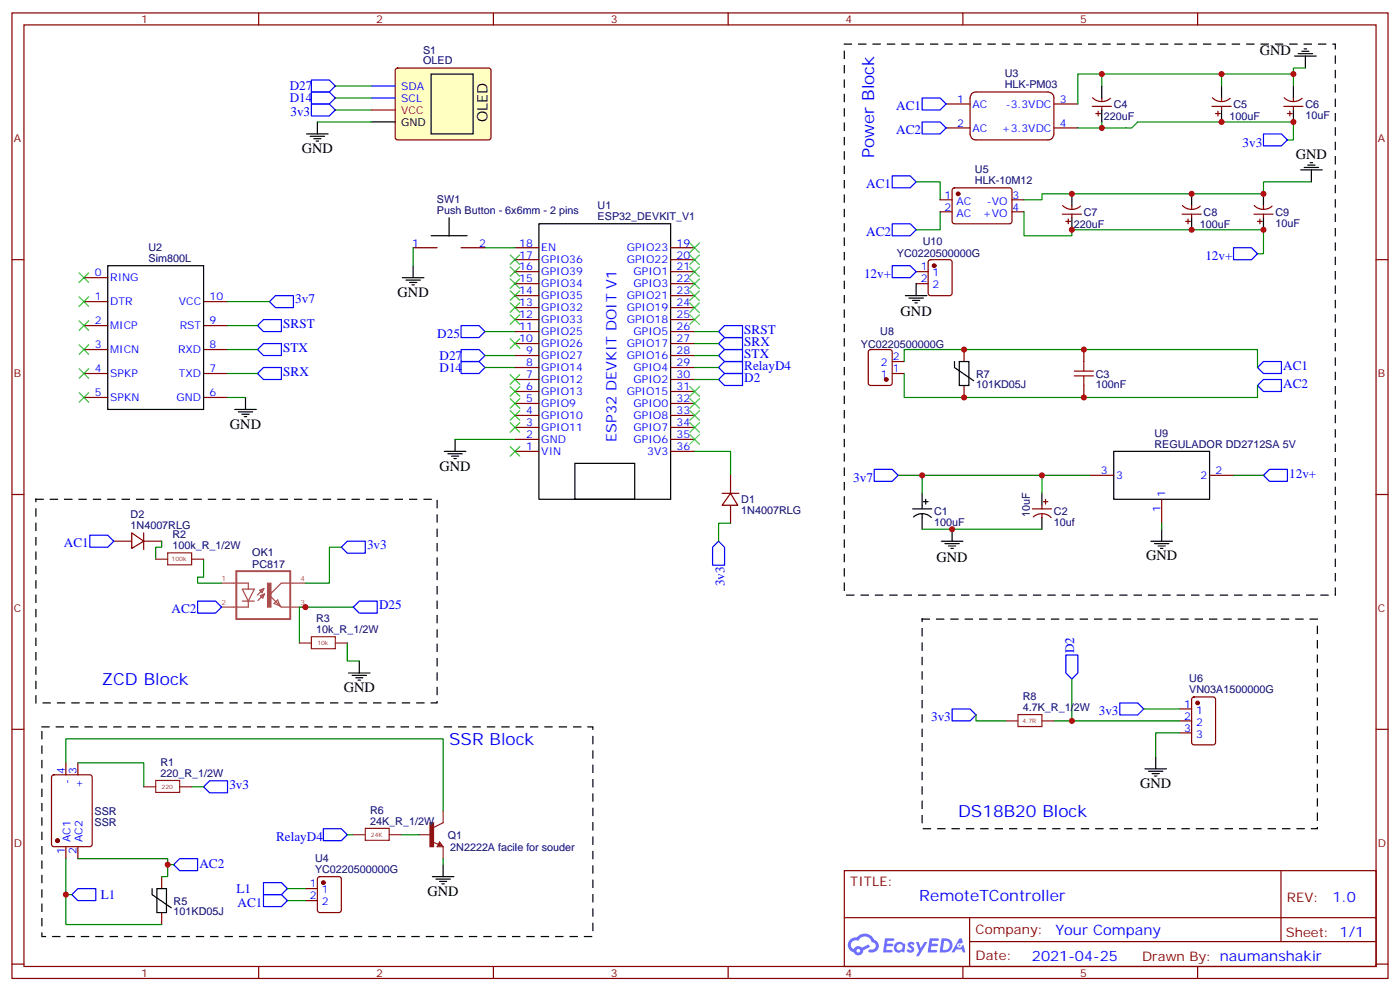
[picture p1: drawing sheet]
<svg xmlns="http://www.w3.org/2000/svg" width="412mm" height="292mm" viewBox="0 0 412 292" stroke-linecap="round" stroke-linejoin="round" font-family="sans-serif">
<g fill="none" stroke="#870000" stroke-width=".35">
<path d="M3.5 3.8h405.4v284.3h-405.4zM7.1 7.3h398.2v277.3h-398.2zM76.2 3.8v3.5M145.3 3.8v3.5M214.5 3.8v3.5M283.6 3.8v3.5M352.8 3.8v3.5M3.5 76.5h3.6M405.3 76.5h3.6M3.5 145.6h3.6M405.3 145.6h3.6M3.5 214.8h3.6"/>
<path d="M405.3 214.8h3.6M248.7 256.4h156.6v28.2h-156.6zM377.3 256.4v20.9M248.7 270.2h156.5M285.6 277.3h119.6M285.6 270.2v14.2M3.5 283.9h3.6M76.2 284.6v3.5M145.3 284.6v3.5M214.5 284.6v3.5M283.6 284.6v3.5M352.8 284.6v3.5"/>
<path d="M405.3 283.9h3.6"/>
</g>
<g fill="#5487ff">
<path d="M267.7 277.6a1.22 1.22 0 0 1 1.7 .2l-.4 .6a.47 .47 0 0 0-.3-.4 .47 .47 0 0 0-.5 .2l.1 .2a1.14 1.14 0 0 1 .8 1.8 1.14 1.14 0 0 1-1.9 0l-.2-.2 .5-.6 .7 .5a.29 .29 0 0 0 .3-.3 .29 .29 0 0 0-.2-.3 1.04 1.04 0 0 1-.6-1.7z"/>
<path d="M260.7 276.3h2.4l.3 .2-.2 .5-1.8 .1-.1 .8h1.5l.3 .4-.3 .4h-1.6l-.2 1.1h1.7l.2 .3-.2 .3-2.6 .1z"/>
<path d="M273.8 276.3h2.4l.3 .2-.1 .5-1.8 .1-.2 .8h1.6l.3 .4-.4 .4h-1.6l-.1 1.1h1.7l.2 .3-.2 .3-2.6 .1z"/>
<path d="M282.6 276.3h.7l.3 1.3-.6 .3a.69 .69 0 0 0-1 .3 .69 .69 0 0 0 .4 .9 .69 .69 0 0 0 .9-.6l.5-.2 .6 2.2h-.8l-.2-.9h-1.8l-.5 .9h-.8z"/>
<path d="M269.8 277.4h.8l.6 1.8 1.1-1.8h.9l-2.6 4.2h-.8l.9-1.5z"/>
<path d="M277.4 276.3l-.6 4.2h1.3a2.11 2.11 0 0 0 2.5-2.1 2.11 2.11 0 0 0-2.5-2.1zM278.1 277.1a1.39 1.39 0 0 1 1.7 1.4 1.39 1.39 0 0 1-1.8 1.3h-.3z"/>
<path d="M263.7 277.9a1.54 1.54 0 0 0-.1 2.2 1.54 1.54 0 0 0 2.2 .1l.6 .3 .3-2.3-.2-.3h-.4a1.49 1.49 0 0 0-2.4 0zM264 278.9a.94 .94 0 0 1 1.8 0 .94 .94 0 0 1-1.8 0z"/>
<path d="M250.4 276.7a2.18 2.18 0 0 0 1.1 3.7 1.44 1.44 0 0 0 1.6 .9 1.44 1.44 0 0 0 1.2-1.4l2-1.1-.5-.7-1.9 1a1.47 1.47 0 0 0-2.4 .4 1.39 1.39 0 0 1-.7-1.9 1.39 1.39 0 0 1 2-.5 2.12 2.12 0 0 1 2.2-1.3 2.12 2.12 0 0 1 1.9 1.7 1.14 1.14 0 0 1 1.1 1.4 1.14 1.14 0 0 1-1.7 .7 .43 .43 0 0 0-.5 .4 .43 .43 0 0 0 .4 .5 1.98 1.98 0 0 0 2.5-1.2 1.98 1.98 0 0 0-1.2-2.6 3.1 3.1 0 0 0-5.3-.6l-.9 .1zM252.3 280a.55 .55 0 0 1 1.1 0 .55 .55 0 0 1-1.1 0z"/>
<circle cx="282.6" cy="278.4" r=".26"/>
</g>
<path d="M31.7 78.2h28.3v42.4h-28.3zM158.7 65.9h38.9v81.1h-38.9zM169.3 136.5h17.7v10.5h-17.7z" fill="none" stroke="#000" stroke-width=".35"/>
<g fill="none" stroke="#870000" stroke-width=".35">
<path d="M151.7 76.5h7M151.7 73h7M197.6 76.5h7M197.6 73h7M24.7 88.8h7M24.7 95.9h7M24.7 81.8h7M60 88.8h7M60 95.9h7M151.7 97.6h7M151.7 94.1h7M151.7 90.6h7"/>
<path d="M151.7 87.1h7M151.7 83.5h7M151.7 80h7M197.6 97.6h7M197.6 94.1h7M197.6 90.6h7M197.6 87.1h7M197.6 83.5h7M197.6 80h7M24.7 102.9h7M24.7 110h7M24.7 117.1h7"/>
<path d="M60 102.9h7M60 110h7M60 117.1h7M151.7 118.8h7M151.7 115.3h7M151.7 111.8h7M151.7 108.2h7M151.7 104.7h7M151.7 101.2h7M197.6 118.8h7M197.6 115.3h7M197.6 111.8h7"/>
<path d="M197.6 108.2h7M197.6 104.7h7M197.6 101.2h7M151.7 132.9h7M151.7 129.4h7M151.7 125.9h7M151.7 122.3h7M197.6 132.9h7M197.6 129.4h7M197.6 125.9h7M197.6 122.3h7"/>
</g>
<path d="M116.7 20.2l.4-.2h26.8l.5 .2 .2 .5v20.1l-.7 .4-27.1-.1-.4-.6v-19.8z" fill="#ffffc2" stroke="#870000" stroke-width=".35"/>
<g fill="none" stroke="#00f" stroke-width=".35">
<path d="M91.7 30.6h5.3l1.8 1.8-1.8 1.7h-5.3zM91.7 27.1h5.3l1.8 1.8-1.8 1.7h-5.3zM91.7 23.6h5.3l1.8 1.7-1.8 1.8h-5.3zM109.4 25.3h7M109.4 28.9h7M271.6 28.9h5.3l1.8 1.7-1.8 1.8h-5.3zM271.6 35.9h5.3l1.8 1.8-1.8 1.7h-5.3zM372.2 39.4h5.3l1.7 1.8-1.7 1.8h-5.3zM262.8 51.8h5.3l1.8 1.8-1.8 1.7h-5.3zM262.8 65.9h5.3l1.8 1.8-1.8 1.7h-5.3zM262.8 78.2h5.3l1.8 1.8-1.8 1.8h-5.3zM363.4 73h5.3l1.7 1.7-1.7 1.8h-5.3z"/>
<path d="M75.8 95.9l1.8-1.8h5.3v3.5h-5.3zM79.4 88.8l1.7-1.7h5.3v3.5h-5.3zM135.8 95.9h5.3l1.8 1.7-1.8 1.8h-5.3zM211.7 97.6l1.7-1.7h5.3v3.5h-5.3zM75.8 110l1.8-1.8h5.3v3.6h-5.3zM77.6 101.2h5.3v3.5h-5.3l-1.8-1.8zM135.8 102.9h5.3l1.8 1.8-1.8 1.8h-5.3zM135.8 106.5h5.3l1.8 1.7-1.8 1.8h-5.3zM211.7 111.8l1.7-1.8h5.3v3.5h-5.3zM211.7 101.2l1.7-1.8h5.3v3.5h-5.3zM211.7 104.7l1.7-1.8h5.3v3.6h-5.3zM211.7 108.2l1.7-1.7h5.3v3.5h-5.3z"/>
<path d="M370.4 108.2l1.8-1.7h5.3v3.5h-5.3zM370.4 113.5l1.8-1.7h5.3v3.5h-5.3zM257.5 138.2h5.3l1.8 1.8-1.8 1.7h-5.3zM372.2 140l1.7-1.8h5.3v3.5h-5.3zM26.5 157.6h5.2l1.8 1.8-1.8 1.7h-5.2zM211.7 159.4l1.7 1.7v5.3h-3.5v-5.3zM58.2 177h5.3l1.8 1.8-1.8 1.8h-5.3zM100.5 161.1l1.8-1.7h5.3v3.5h-5.3zM104.1 178.8l1.7-1.8h5.3v3.6h-5.3zM314 192.9h3.5v5.3l-1.8 1.8-1.7-1.8zM280.5 208.8h5.3l1.7 1.7-1.7 1.8h-5.3zM329.8 207h5.3l1.8 1.8-1.8 1.7h-5.3z"/>
<path d="M60 231.7l1.7-1.8h5.3v3.6h-5.3zM51.2 254.6l1.7-1.7h5.3v3.5h-5.3zM77.6 259.9h5.3l1.8 1.8-1.8 1.8h-5.3zM95.2 244.1h5.3l1.8 1.7-1.8 1.8h-5.3zM21.2 263.5l1.7-1.8h5.3v3.5h-5.3zM77.6 263.5h5.3l1.8 1.7-1.8 1.8h-5.3z"/>
</g>
<g fill="none" stroke="#000" stroke-width=".35">
<path d="M381.4 16.5h6.3M382.4 15.8h4.2M383.5 15.1h2.1M384.2 14.4h.7M384.5 16.5v3.5M90.3 39.4h6.4M93.5 35.9v3.5M109.4 35.9h7M127 21.8h12.3v17.6h-12.3zM324.6 25.3v3.6M324.6 32.4v3.5M359.8 25.3v3.6"/>
<path d="M359.8 32.4v3.5M381 25.3v3.6M381 32.4v3.5M91.4 40.1h4.2M92.4 40.9h2.1M93.1 41.6h.7M315.7 57.1v3.5M351 57.1v3.5M372.2 57.1v3.5M383.1 50h6.4M384.2 49.3h4.2M385.2 48.6h2.1"/>
<path d="M385.9 47.9h.7M386.3 50v3.6M121.7 78.2v3.6M127 69.4h10.6M132.3 64.1v5.3M315.7 64.1v3.6M351 64.1v3.6M372.2 64.1v3.6M118.5 81.8h6.4M119.6 82.5h4.2M120.6 83.2h2.2M121.4 83.9h.7"/>
<path d="M266.7 87.1h6.3M267.8 87.8h4.2M268.8 88.5h2.1M269.5 89.2h.7M269.9 83.5v3.6M72.3 117.1v3.5M281.2 106.5v1.7l5.6 3.9M282.6 106.5h2.8v7h-2.8zM69.1 120.6h6.4M70.2 121.3h4.2M71.3 122h2.1M72 122.7h.7"/>
<path d="M130.9 132.9h6.3M131.9 133.6h4.3M133 134.3h2.1M133.7 135h.7M134.1 129.4v3.5M328.1 132.9h28.2v14.1h-28.2zM268.8 149.9h5.7M269.1 152.2a3.8 3.8 0 0 1 5.2 .2M271.6 145.3v4.6M271.6 151.3v4.6M272 147.7h1.4M272.7 147v1.4"/>
<path d="M277.3 159.4h6.3M280.5 155.9v3.5M306.9 145.3v3.5M306.9 152.3v3.6M339 159.4h6.4M342.2 155.9v3.5M278.3 160.1h4.3M279.4 160.8h2.1M280.1 161.5h.7M340.1 160.1h4.2M341.1 160.8h2.2M341.8 161.5h.7"/>
<path d="M102.7 198.2h6.3M103.7 198.9h4.2M104.8 199.6h2.1M105.8 194.7v3.5M105.5 200.3h.7M337.3 226.4h6.3M338.3 227.1h4.2M339.4 227.8h2.1M340.1 228.5h.7M340.4 222.9v3.5M127.4 258.2h6.3M128.4 258.9h4.2"/>
<path d="M129.5 259.6h2.1M130.5 254.6v3.6M44.8 261.7v1.8l5.6 3.8M46.2 261.7h2.8v7h-2.8zM130.2 260.3h.7"/>
</g>
<path d="M109.4 32.4h7" fill="none" stroke="#f00" stroke-width=".35"/>
<path d="M65.3 171.7h7.8v1.8M71.4 173.5h3.5l-1.8 3.5zM71.4 177h3.5M73.1 177v1.8h-7.8M76.5 173.8l1.2-.5-.5 1.3zM76.7 175.4l1.2-.5-.5 1.2zM77.7 173.3l-1.9 2M77.9 174.9l-1.9 1.9M80.7 177.7l1.1-1 .7 1.7zM86.4 171.7h-3.6l-3.5 3.6 3.5 3.5h3.6M86.5 171.7h3.5M86.5 178.8h3.5" fill="none" stroke="#a64a4a" stroke-width=".35"/>
<path d="M69.6 168.2h15.9v14.1h-15.9z" fill="none" stroke="#a64a4a" stroke-width=".56"/>
<path d="M78.8 171.7h1v7.1h-1z" fill="#a64a4a" stroke="#a64a4a" stroke-width=".29"/>
<g fill="none" stroke="#008700" stroke-width=".35">
<path d="M93.5 35.9h15.9M98.8 32.4h10.6M98.8 28.9h10.6M98.8 25.3h10.6M324.6 25.3v-3.5h-7.1v8.8M324.6 35.9v1.8h-7.1M324.6 37.7h8.8l1.7-1.8h45.9v5.3h-1.8M324.6 21.8h56.4v3.5M359.8 21.8v3.5M384.5 20h-3.5v1.8M269.9 53.6h7v5.2M386.3 53.6h-14.1v3.5h-65.3v1.7h-5.3"/>
<path d="M121.7 73v5.2M142.9 73h8.8M276.9 62.4v5.3h-7M301.6 62.4v7h14.1v-1.7h56.5v7h-1.8M67 88.8h12.4M67 95.9h8.8M142.9 97.6h8.8M204.6 97.6h7.1M67 117.1h5.3M67 102.9h8.8M67 110h8.8M142.9 104.7h8.8"/>
<path d="M142.9 108.2h8.8M204.6 111.8h7.1M204.6 104.7h7.1M204.6 108.2h7.1M204.6 101.2h7.1M266.3 106.5v-3.6h104.1v5.3M266.3 110v7.1h104.1v-3.6M134.1 129.4h17.6M204.6 132.9h10.6v7.1M264.6 140h56.4M271.6 140v5.3M306.9 140v5.3"/>
<path d="M363.4 140h8.8M47.6 159.4v1.7h-1.7v3.6M215.2 154.1h-3.5v5.3M271.6 155.9h35.3M342.2 154.1v1.8M60 164.7v5.3h-1.8v1.7h7.1M100.5 161.1h-3.5v10.6h-7M104.1 178.8h-15.9v10.6M102.3 189.4v5.3h3.5M315.7 200v12.3M287.5 210.5v1.8h8.8M310.4 212.3h37.1"/>
<path d="M336.9 208.8h10.6M347.5 215.8h-7.1v7.1M19.4 224.6v-7h111.1v21.2M22.9 224.6h19.4v7.1M56.4 231.7h3.6M19.4 252.9v10.6h1.8M22.9 252.9h26.5v5.3h-1.8M49.4 254.6h1.8M102.3 245.8h1.8M118.2 245.8h5.3M130.5 252.9v1.7M19.4 263.5v8.8h28.2"/>
<path d="M84.7 265.2h5.3M84.7 261.7h5.3"/>
</g>
<path d="M248.7 13h144.6v162.3h-144.6zM10.6 147h118.2v60h-118.2zM271.6 182.3h116.5v61.8h-116.5zM12.3 214.1h162.3v61.7h-162.3z" fill="none" stroke="#000" stroke-width=".35" stroke-dasharray="2.1 2.1"/>
<g fill="none" stroke="#3c3" stroke-width=".35">
<path d="M150.3 75.1l2.8 2.8M150.3 78.6l2.8 2.8M153.1 75.1l-2.8 2.8M153.1 78.6l-2.8 2.8M203.2 71.5l2.8 2.9M203.2 75.1l2.8 2.8M203.2 78.6l2.8 2.8M206 71.5l-2.8 2.9M206 75.1l-2.8 2.8M206 78.6l-2.8 2.8M23.3 80.4l2.8 2.8M23.3 87.4l2.8 2.8"/>
<path d="M23.3 94.5l2.8 2.8M26.1 80.4l-2.8 2.8M26.1 87.4l-2.8 2.8M26.1 94.5l-2.8 2.8M150.3 82.1l2.8 2.8M150.3 85.7l2.8 2.8M150.3 89.2l2.8 2.8M150.3 99.8l2.8 2.8M150.3 92.7l2.8 2.8M153.1 82.1l-2.8 2.8M153.1 85.7l-2.8 2.8M153.1 89.2l-2.8 2.8"/>
<path d="M153.1 99.8l-2.8 2.8M153.1 92.7l-2.8 2.8M203.2 82.1l2.8 2.8M203.2 85.7l2.8 2.8M203.2 89.2l2.8 2.8M203.2 92.7l2.8 2.8M206 82.1l-2.8 2.8M206 85.7l-2.8 2.8M206 89.2l-2.8 2.8M206 92.7l-2.8 2.8M23.3 101.5l2.8 2.9M23.3 108.6l2.8 2.8"/>
<path d="M23.3 115.6l2.8 2.9M26.1 101.5l-2.8 2.9M26.1 108.6l-2.8 2.8M26.1 115.6l-2.8 2.9M150.3 110.3l2.8 2.9M150.3 113.9l2.8 2.8M150.3 117.4l2.8 2.8M153.1 110.3l-2.8 2.9M153.1 113.9l-2.8 2.8M153.1 117.4l-2.8 2.8M203.2 113.9l2.8 2.8M203.2 117.4l2.8 2.8"/>
<path d="M206 113.9l-2.8 2.8M206 117.4l-2.8 2.8M150.3 120.9l2.8 2.9M150.3 124.5l2.8 2.8M150.3 131.5l2.8 2.8M153.1 120.9l-2.8 2.9M153.1 124.5l-2.8 2.8M153.1 131.5l-2.8 2.8M203.2 120.9l2.8 2.9M203.2 124.5l2.8 2.8M203.2 128l2.8 2.8M206 120.9l-2.8 2.9"/>
<path d="M206 124.5l-2.8 2.8M206 128l-2.8 2.8"/>
</g>
<g fill="none" stroke="#870000" stroke-width=".35">
<path d="M278.7 30.6h7.1M278.7 37.7h7.1M286.3 27.6l1.2-.5h21.3a1.71 1.71 0 0 1 1.6 1.8v10.7a1.71 1.71 0 0 1-1.7 1.6h-21.2a1.73 1.73 0 0 1-1.7-1.8v-10.5zM310.4 30.6h7.1M310.4 37.7h7.1M321.7 31.3h5.7M321.8 28.8a3.8 3.8 0 0 0 5.3 .1M322.8 33.4h1.4M323.5 32.7v1.4M324.6 28.9v1M324.6 31.3v1.1M357 31.3h5.7"/>
<path d="M357.1 28.8a3.8 3.8 0 0 0 5.3 .1M358.1 33.4h1.4M358.8 32.7v1.4M359.8 28.9v1M359.8 31.3v1.1M378.2 31.3h5.6M378.3 28.8a3.8 3.8 0 0 0 5.2 .1M379.2 33.4h1.4M379.9 32.7v1.4M381 28.9v1M381 31.3v1.1M276.9 58.8h3.6"/>
<path d="M280.7 55.5l.5-.2 16.5 .1 .4 .6-.1 9.5-.6 .4-16.5-.1-.4-.6v-9.2zM298.1 58.8h3.5M121.7 73h7.1M135.8 73h7.1M273.6 76.7l.5-.2h5.7l.6 .4 .1 9.5-.5 .6-5.9 .1-.6-.5-.1-9.4zM276.9 62.4h3.6M298.1 62.4h3.5M312.9 63.1h5.7M313 60.5a3.8 3.8 0 0 0 5.3 .2M314 65.2h1.4M314.7 64.5v1.4M315.7 60.6v1.1"/>
<path d="M315.7 63.1v1M348.2 63.1h5.6M348.3 60.5a3.8 3.8 0 0 0 5.3 .2M349.2 65.2h1.5M350 64.5v1.4M351 60.6v1.1M351 63.1v1M369.4 63.1h5.6M369.5 60.5a3.8 3.8 0 0 0 5.2 .2M370.4 65.2h1.4M371.1 64.5v1.4M372.2 60.6v1.1"/>
<path d="M372.2 63.1v1M269.9 80h3.5M269.9 83.5h3.5M256 103.1l.5-.2h5.6l.7 .5v9.4l-.4 .7h-5.9l-.7-.4v-9.5zM262.8 110h3.5M262.8 106.5h3.5M284 102.9v3.6M284 113.5v3.6M319.3 102.9v3.6M319.3 113.5v3.6M215.2 140v5.3M321 140h7.1"/>
<path d="M356.3 140h7.1M33.5 159.4h5.3M38.8 156.9l3.5 2.5-3.5 2.1zM42.3 159.4h5.3M42.3 156.9v5M212.7 145.3h5M215.2 145.3l2.1 3.5h-4.6zM215.2 148.8v5.3M304.1 149.9h5.6M304.4 152.2a3.8 3.8 0 0 1 5.2 .2M306.9 148.8v1.1M306.9 151.3v1"/>
<path d="M307.3 147.7h1.4M308 147v1.4M342.2 147v7.1M347.5 208.8h3.5M347.5 212.3h3.5M347.5 215.8h3.5M351.2 205.5l.5-.3h5.7l.6 .5 .1 13-.5 .6-5.9 .1-.6-.5-.1-12.9zM15.4 228.4l.5-.2h10.6l.6 .4 .1 20-.5 .7h-10.8l-.7-.4v-20zM19.4 224.6v3.6M22.9 224.6v3.6M19.4 249.3v3.6M22.9 249.3v3.6"/>
<path d="M47.6 258.2v3.5M93.7 258.4l.5-.2h5.6l.7 .4v9.4l-.4 .7h-5.9l-.7-.4v-9.4zM47.6 268.7v3.6M90 261.7h3.5M90 265.2h3.5"/>
</g>
<g fill="#870000" stroke="#870000" stroke-width=".35">
<circle cx="352.8" cy="207" r=".53"/>
<circle cx="261.1" cy="111.8" r=".53"/>
<circle cx="275.2" cy="78.2" r=".53"/>
<circle cx="95.2" cy="259.9" r=".53"/>
<circle cx="16.9" cy="247.6" r=".53"/>
<circle cx="282.2" cy="57.1" r=".53"/>
</g>
<g fill="none" stroke="#8c2424" stroke-width=".35">
<path d="M45.9 164.7h3.5M49.4 162.8h7v3.5h-7zM56.4 164.7h3.6M88.2 189.4h3.5M91.7 187.5h7.1v3.5h-7.1zM98.8 189.4h3.5M296.3 212.3h3.6M299.9 210.4h7v3.6h-7zM306.9 212.3h3.5M42.3 231.7h3.6M45.9 229.8h7v3.6h-7zM52.9 231.7h3.5"/>
<path d="M130.5 238.8v3.5l-2.8 1.4M104.1 245.8h3.5M107.6 243.9h7.1v3.6h-7.1zM114.7 245.8h3.5M123.5 245.8h3.5M127.4 247.9l1.7 .7M129.5 247.9l1 1.4h-1.7zM129.5 248.3l.7 .7h-1.1zM129.5 248.6v.4M130.5 249.3v3.6"/>
</g>
<path d="M126.6 242.3h1.1v7h-1.1z" fill="#8c2424" stroke="#8c2424" stroke-width=".35"/>
<path d="M316.4 110.7h5.7M316.4 109.3h5.7M319.3 106.5v2.8M319.3 110.7v2.8" fill="none" stroke="#a10000" stroke-width=".35"/>
<g fill="#c00">
<circle cx="315.7" cy="212.3" r=".88"/>
<circle cx="90" cy="178.8" r=".88"/>
<circle cx="271.6" cy="140" r=".88"/>
<circle cx="280.5" cy="155.9" r=".88"/>
<circle cx="49.4" cy="254.6" r=".88"/>
<circle cx="19.4" cy="263.5" r=".88"/>
<circle cx="306.9" cy="140" r=".88"/>
<circle cx="284" cy="102.9" r=".88"/>
<circle cx="319.3" cy="102.9" r=".88"/>
<circle cx="284" cy="117.1" r=".88"/>
<circle cx="319.3" cy="117.1" r=".88"/>
<circle cx="359.8" cy="35.9" r=".88"/>
<circle cx="324.6" cy="21.8" r=".88"/>
<circle cx="359.8" cy="21.8" r=".88"/>
<circle cx="351" cy="57.1" r=".88"/>
<circle cx="351" cy="67.7" r=".88"/>
<circle cx="315.7" cy="57.1" r=".88"/>
<circle cx="381" cy="21.8" r=".88"/>
<circle cx="381" cy="35.9" r=".88"/>
<circle cx="324.6" cy="37.7" r=".88"/>
<circle cx="315.7" cy="67.7" r=".88"/>
<circle cx="372.2" cy="57.1" r=".88"/>
<circle cx="372.2" cy="67.7" r=".88"/>
</g>
<g font-size="4.9" fill="#00f">
<text x="257.5" y="46.5" transform="rotate(-90 257.5 46.5)">Power Block</text>
<text x="30" y="201.7">ZCD Block</text>
<text x="132.3" y="219.4">SSR Block</text>
<text x="282.2" y="240.5">DS18B20 Block</text>
</g>
<text font-size="4.6" fill="#00f" x="270.8" y="265.4">RemoteTController</text>
<g font-size="4.2">
<text x="371.1" y="16.2">GND</text>
<text x="143.6" y="35.9" transform="rotate(-90 143.6 35.9)">OLED</text>
<text x="88.9" y="45.1">GND</text>
<text x="381.7" y="46.7">GND</text>
<text x="117.1" y="87.4">GND</text>
<text x="265.3" y="93.2">GND</text>
<text x="67.7" y="126.2">GND</text>
<text x="129.5" y="138.6">GND</text>
<text x="275.9" y="165.5">GND</text>
<text x="337.6" y="165">GND</text>
<text x="101.2" y="203.8">GND</text>
<text x="335.8" y="232.1">GND</text>
<text x="125.9" y="263.8">GND</text>
</g>
<g font-size="4.2" fill="#00f">
<text x="181.6" y="130.1" transform="rotate(-90 181.6 130.1)">ESP32 DEVKIT DOIT V1</text>
<text x="392.5" y="265.7">1.0</text>
<text x="310.9" y="275.2">Your Company</text>
<text x="304" y="283">2021-04-25</text>
</g>
<g font-size="3.9" fill="#00f">
<text x="85.4" y="26.6">D27</text>
<text x="85.4" y="30.1">D14</text>
<text x="85.5" y="34.3">3v3</text>
<text x="264" y="32.4">AC1</text>
<text x="264" y="39.4">AC2</text>
<text x="366" y="43.2">3v3</text>
<text x="255.2" y="55.3">AC1</text>
<text x="255.2" y="69.4">AC2</text>
<text x="355.1" y="76.5">12v+</text>
<text x="254.5" y="81.8">12v+</text>
<text x="87" y="89.4">3v7</text>
<text x="83.4" y="96.5">SRST</text>
<text x="128.8" y="99.4">D25</text>
<text x="219.3" y="101.8">SRX</text>
<text x="219.3" y="98.3">SRST</text>
<text x="83.4" y="103.6">STX</text>
<text x="129.5" y="106">D27</text>
<text x="219.3" y="105.4">STX</text>
<text x="83.4" y="110.6">SRX</text>
<text x="129.5" y="109.5">D14</text>
<text x="219.3" y="112.4">D2</text>
<text x="219.3" y="109">RelayD4</text>
<text x="378" y="109">AC1</text>
<text x="378" y="114.3">AC2</text>
<text x="251.4" y="142">3v7</text>
<text x="379.8" y="140.8">12v+</text>
<text x="18.8" y="161.1">AC1</text>
<text x="108.1" y="161.8">3v3</text>
<text x="213.4" y="172.6" transform="rotate(-90 213.4 172.6)">3v3</text>
<text x="111.7" y="179.5">D25</text>
<text x="50.6" y="180.6">AC2</text>
<text x="316.4" y="192.4" transform="rotate(-90 316.4 192.4)">D2</text>
<text x="274.3" y="212.3">3v3</text>
<text x="323.7" y="210.5">3v3</text>
<text x="67.6" y="232.5">3v3</text>
<text x="81.3" y="247.6">RelayD4</text>
<text x="58.7" y="255.5">AC2</text>
<text x="69.7" y="263">L1</text>
<text x="29.7" y="264.8">L1</text>
<text x="70" y="267">AC1</text>
</g>
<g font-size="3.9" fill="#800">
<text x="250.5" y="261">TITLE:</text>
<text x="379.1" y="265.7">REV:</text>
<text x="287.4" y="275.2">Company:</text>
<text x="378.7" y="275.8">Sheet: 1/1</text>
<text x="287.4" y="282.9">Date:</text>
<text x="336.4" y="282.9">Drawn By: naumanshakir</text>
</g>
<g font-size="3.2" fill="#800">
<text x="41.6" y="6.8">1</text>
<text x="110.8" y="6.8">2</text>
<text x="179.9" y="6.8">3</text>
<text x="249.1" y="6.8">4</text>
<text x="318.2" y="6.8">5</text>
<text x="4.1" y="41.9">A</text>
<text x="405.9" y="41.9">A</text>
<text x="4.1" y="111.1">B</text>
<text x="405.9" y="111.1">B</text>
<text x="4.1" y="180.2">C</text>
<text x="405.9" y="180.2">C</text>
<text x="4.1" y="249.3">D</text>
<text x="405.9" y="249.3">D</text>
<text x="41.6" y="287.6">1</text>
<text x="110.8" y="287.6">2</text>
<text x="179.9" y="287.6">3</text>
<text x="249.1" y="287.6">4</text>
<text x="318.2" y="287.6">5</text>
</g>
<g font-size="3.2" fill="#000080">
<text x="124.6" y="15.8">S1</text>
<text x="124.6" y="19">OLED</text>
<text x="296" y="22.7">U3</text>
<text x="296" y="26">HLK-PM03</text>
<text x="325.2" y="35.3">220uF</text>
<text x="328.1" y="31.7">C4</text>
<text x="362.2" y="35.3">100uF</text>
<text x="363.4" y="31.7">C5</text>
<text x="384.5" y="35">10uF</text>
<text x="384.5" y="31.8">C6</text>
<text x="287.2" y="51.1">U5</text>
<text x="128.7" y="59.8">SW1</text>
<text x="287.2" y="54.3">HLK-10M12</text>
<text x="128.7" y="63.1">Push Button - 6x6mm - 2 pins</text>
<text x="176" y="64.8">ESP32_DEVKIT_V1</text>
<text x="176" y="61.7">U1</text>
<text x="319.3" y="63.5">C7</text>
<text x="354.5" y="63.5">C8</text>
<text x="375.7" y="63.5">C9</text>
<text x="316.4" y="67">220uF</text>
<text x="353.4" y="67">100uF</text>
<text x="375.7" y="66.7">10uF</text>
<text x="43.8" y="77.1">Sim800L</text>
<text x="43.8" y="73.9">U2</text>
<text x="264.2" y="75.8">YC0220500000G</text>
<text x="271.8" y="72.2">U10</text>
<text x="259.3" y="98.6">U8</text>
<text x="253.6" y="102.4">YC0220500000G</text>
<text x="287.5" y="111.2">R7</text>
<text x="322.8" y="111.2">C3</text>
<text x="287.5" y="114.4">101KD05J</text>
<text x="322.8" y="114.4">100nF</text>
<text x="340.1" y="131.9">REGULADOR DD2712SA 5V</text>
<text x="340.1" y="128.7">U9</text>
<text x="218.4" y="148.1">D1</text>
<text x="38.5" y="155.9">1N4007RLG</text>
<text x="38.5" y="152.7">D2</text>
<text x="218.4" y="151.4">1N4007RLG</text>
<text x="275.2" y="155">100uF</text>
<text x="275.2" y="151.7">C1</text>
<text x="303.4" y="152.3" transform="rotate(-90 303.4 152.3)">10uF</text>
<text x="310.4" y="155">10uf</text>
<text x="310.4" y="151.7">C2</text>
<text x="50.8" y="161.8">100k_R_1/2W</text>
<text x="50.8" y="158.5">R2</text>
<text x="74.3" y="167.1">PC817</text>
<text x="74.3" y="163.7">OK1</text>
<text x="93.1" y="183.2">R3</text>
<text x="93.1" y="186.4">10k_R_1/2W</text>
<text x="350.3" y="200.9">U6</text>
<text x="301.3" y="209.4">4.7K_R_1/2W</text>
<text x="301.3" y="206.1">R8</text>
<text x="350.3" y="204.2">VN03A1500000G</text>
<text x="47.3" y="225.5">R1</text>
<text x="47.3" y="228.8">220_R_1/2W</text>
<text x="27.9" y="239.9">SSR</text>
<text x="109" y="239.6">R6</text>
<text x="27.9" y="243.1">SSR</text>
<text x="109" y="242.9">24K_R_1/2W</text>
<text x="131.9" y="247">Q1</text>
<text x="132.6" y="250.5">2N2222A facile for souder</text>
<text x="92.8" y="257.1">YC0220500000G</text>
<text x="92.8" y="253.9">U4</text>
<text x="51.2" y="269.6">101KD05J</text>
<text x="51.2" y="266.4">R5</text>
</g>
<g font-size="3.2" fill="#00f">
<text x="118.2" y="26.4">SDA</text>
<text x="118.2" y="29.9">SCL</text>
<text x="282" y="30.3">1</text>
<text x="286.5" y="31.7">AC</text>
<text x="296.3" y="31.7">-3.3VDC</text>
<text x="312.2" y="30.3">3</text>
<text x="282" y="37.3">2</text>
<text x="286.5" y="38.7">AC</text>
<text x="295.1" y="38.7">+3.3VDC</text>
<text x="312.2" y="37.3">4</text>
<text x="278.3" y="58.5">1</text>
<text x="298.3" y="58.5">3</text>
<text x="278.3" y="62">2</text>
<text x="281.8" y="60.3">AC</text>
<text x="281.8" y="63.8">AC</text>
<text x="289.5" y="63.8">+VO</text>
<text x="290.7" y="60.3">-VO</text>
<text x="298.3" y="62">4</text>
<text x="121.5" y="72.6">1</text>
<text x="141.1" y="72.6">2</text>
<text x="153" y="76.1">17</text>
<text x="153" y="72.6">18</text>
<text x="159.5" y="77.5">GPIO36</text>
<text x="159.5" y="74">EN</text>
<text x="184.6" y="74">GPIO23</text>
<text x="184.6" y="77.5">GPIO22</text>
<text x="199.3" y="72.6">19</text>
<text x="199.3" y="76.1">20</text>
<text x="28" y="81.4">0</text>
<text x="32.5" y="82.8">RING</text>
<text x="153" y="83.2">15</text>
<text x="153" y="79.7">16</text>
<text x="159.5" y="81.1">GPIO39</text>
<text x="186.6" y="81.1">GPIO1</text>
<text x="199.3" y="79.7">21</text>
<text x="199.3" y="83.2">22</text>
<text x="271.2" y="79.7">1</text>
<text x="271.2" y="83.2">2</text>
<text x="274.7" y="81.4">1</text>
<text x="28" y="88.5">1</text>
<text x="32.5" y="89.9">DTR</text>
<text x="52.7" y="89.9">VCC</text>
<text x="61.7" y="88.5">10</text>
<text x="153" y="86.7">14</text>
<text x="159.5" y="88.1">GPIO35</text>
<text x="159.5" y="84.6">GPIO34</text>
<text x="184.6" y="88.1">GPIO21</text>
<text x="186.6" y="84.6">GPIO3</text>
<text x="199.3" y="86.7">23</text>
<text x="274.7" y="84.9">2</text>
<text x="28" y="95.5">2</text>
<text x="61.7" y="95.5">9</text>
<text x="153" y="93.8">12</text>
<text x="153" y="90.2">13</text>
<text x="159.5" y="95.2">GPIO33</text>
<text x="159.5" y="91.7">GPIO32</text>
<text x="184.6" y="91.7">GPIO19</text>
<text x="184.6" y="95.2">GPIO18</text>
<text x="199.3" y="90.2">24</text>
<text x="199.3" y="93.8">25</text>
<text x="32.5" y="96.9">MICP</text>
<text x="52.9" y="96.9">RST</text>
<text x="153" y="100.8">10</text>
<text x="153" y="97.3">11</text>
<text x="159.5" y="98.7">GPIO25</text>
<text x="186.6" y="98.7">GPIO5</text>
<text x="199.3" y="97.3">26</text>
<text x="199.3" y="100.8">27</text>
<text x="28" y="102.6">3</text>
<text x="32.5" y="104">MICN</text>
<text x="52.4" y="104">RXD</text>
<text x="61.7" y="102.6">8</text>
<text x="155" y="107.9">8</text>
<text x="155" y="104.4">9</text>
<text x="159.5" y="105.8">GPIO27</text>
<text x="159.5" y="102.2">GPIO26</text>
<text x="184.6" y="102.2">GPIO17</text>
<text x="184.6" y="105.8">GPIO16</text>
<text x="199.3" y="104.4">28</text>
<text x="199.3" y="107.9">29</text>
<text x="259.5" y="107.9">2</text>
<text x="263" y="106.1">2</text>
<text x="28" y="109.6">4</text>
<text x="32.5" y="111.1">SPKP</text>
<text x="52.7" y="111.1">TXD</text>
<text x="61.7" y="109.6">7</text>
<text x="155" y="111.4">7</text>
<text x="159.5" y="112.8">GPIO12</text>
<text x="159.5" y="109.3">GPIO14</text>
<text x="186.6" y="109.3">GPIO4</text>
<text x="186.6" y="112.8">GPIO2</text>
<text x="199.3" y="111.4">30</text>
<text x="259.5" y="111.4">1</text>
<text x="263" y="109.6">1</text>
<text x="28" y="116.7">5</text>
<text x="32.5" y="118.1">SPKN</text>
<text x="52" y="118.1">GND</text>
<text x="61.7" y="116.7">6</text>
<text x="155" y="118.5">5</text>
<text x="155" y="114.9">6</text>
<text x="159.5" y="119.9">GPIO9</text>
<text x="159.5" y="116.3">GPIO13</text>
<text x="184.6" y="116.3">GPIO15</text>
<text x="186.6" y="119.9">GPIO0</text>
<text x="199.3" y="114.9">31</text>
<text x="199.3" y="118.5">32</text>
<text x="155" y="125.5">3</text>
<text x="155" y="122">4</text>
<text x="159.5" y="123.4">GPIO10</text>
<text x="186.6" y="123.4">GPIO8</text>
<text x="199.3" y="122">33</text>
<text x="199.3" y="125.5">34</text>
<text x="155" y="129">2</text>
<text x="159.5" y="130.5">GND</text>
<text x="159.5" y="126.9">GPIO11</text>
<text x="186.6" y="126.9">GPIO7</text>
<text x="186.6" y="130.5">GPIO6</text>
<text x="199.3" y="129">35</text>
<text x="155" y="132.6">1</text>
<text x="159.5" y="134">VIN</text>
<text x="190.6" y="134">3V3</text>
<text x="199.3" y="132.6">36</text>
<text x="324.3" y="139.6">3</text>
<text x="328.8" y="141">3</text>
<text x="353.6" y="141">2</text>
<text x="358.1" y="139.6">2</text>
<text x="343.3" y="146.3" transform="rotate(-90 343.3 146.3)">1</text>
<text x="341.8" y="150.8" transform="rotate(-90 341.8 150.8)">1</text>
<text x="348.8" y="208.4">1</text>
<text x="348.8" y="211.9">2</text>
<text x="348.8" y="215.5">3</text>
<text x="352.3" y="210.2">1</text>
<text x="352.3" y="213.7">2</text>
<text x="352.3" y="217.2">3</text>
<text x="19" y="228" transform="rotate(-90 19 228)">4</text>
<text x="20.8" y="230.9" transform="rotate(-90 20.8 230.9)">-</text>
<text x="22.6" y="228" transform="rotate(-90 22.6 228)">3</text>
<text x="24.3" y="232.1" transform="rotate(-90 24.3 232.1)">+</text>
<text x="19" y="251.5" transform="rotate(-90 19 251.5)">1</text>
<text x="20.8" y="248" transform="rotate(-90 20.8 248)">AC1</text>
<text x="22.6" y="251.5" transform="rotate(-90 22.6 251.5)">2</text>
<text x="24.3" y="248" transform="rotate(-90 24.3 248)">AC2</text>
<text x="91.3" y="261.3">1</text>
<text x="94.8" y="263.1">1</text>
<text x="91.3" y="264.9">2</text>
<text x="94.8" y="266.6">2</text>
</g>
<text font-size="3.2" fill="#f00" x="118.2" y="33.4">VCC</text>
<text font-size="3.2" x="118.2" y="37">GND</text>
<g font-size="2.1" fill="#a54b4b">
<text x="65.3" y="171">1</text>
<text x="88.5" y="171">4</text>
<text x="65.3" y="178.1">2</text>
<text x="88.5" y="178.1">3</text>
</g>
<g font-size="1.8" fill="#8d2323">
<text x="50.6" y="165.3">100k</text>
<text x="93.5" y="190">10k</text>
<text x="301.2" y="213">4.7R</text>
<text x="47.6" y="232.4">220</text>
<text x="109.3" y="246.5">24K</text>
</g>
</svg>
